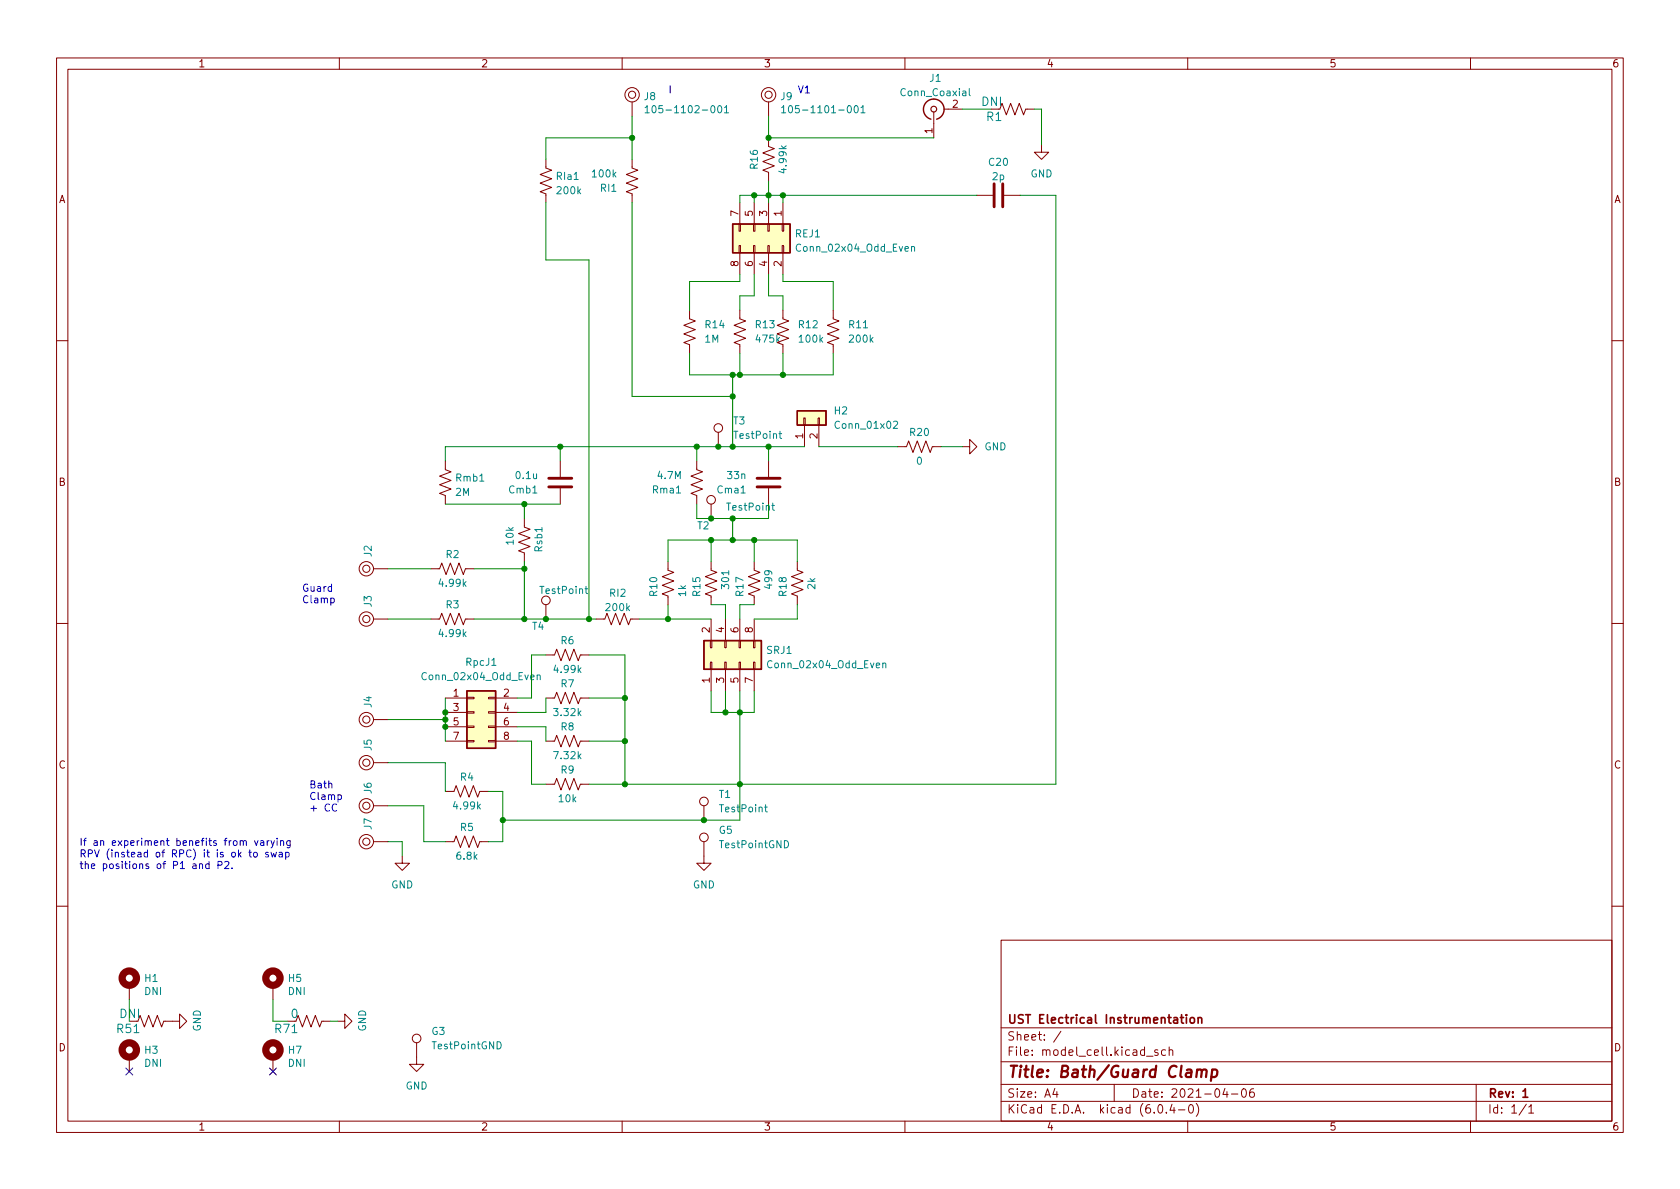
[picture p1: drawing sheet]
<svg xmlns="http://www.w3.org/2000/svg" width="297mm" height="210mm" viewBox="0 0 297 210" stroke-linecap="round" stroke-linejoin="round" font-family="sans-serif">
<g fill="none" stroke="#840000" stroke-width=".18">
<path d="M10 10.2h277v190.1h-277zM12 12.2h273v186.1h-273zM60 10.2v2M110 10.2v2M111.8 18v2.6M135.9 18v2.6M160 10.2v2M165.1 19.8v4.6M166.9 19.3h3.3M176.8 19.3l.4-1 .7 2 .8-2 .8 2 .7-2 .8 2 .4-1h1.5M210 10.2v2M260 10.2v2"/>
<path d="M96.5 28.2v1.5l1 .4-2 .8 2 .7-2 .8 2 .7-2 .8 1 .4v1.5M111.8 28.2v1.5l1 .4-2.1 .8 2.1 .7-2.1 .8 2.1 .7-2.1 .8 1.1 .4v1.5M130.7 39.6h.2v1.3h-.2zM130.8 35.8v3.8M133.2 39.6h.3v1.3h-.3zM133.3 35.8v3.8M135.8 39.6h.2v1.3h-.2zM135.9 24.4v1.5l1 .4-2 .7 2 .8-2 .8 2 .7-2 .8 1 .4v1.5M135.9 35.8v3.8M138.3 39.6h.3v1.3h-.3zM138.4 35.8v3.8M172.7 34.5h2.8"/>
<path d="M177.5 34.5h2.8M184.1 25.6v1.3h1.3l-1.3 1.3-1.2-1.3h1.2M121.9 54.9v1.5l1 .4-2 .7 2 .8-2 .7 2 .8-2 .8 1 .4v1.5M130.7 43.4h.2v1.3h-.2zM130.8 54.9v1.5l1 .4-2 .7 2 .8-2 .7 2 .8-2 .8 1 .4v1.5M130.8 44.7v3.8M133.2 43.4h.3v1.3h-.3zM133.3 44.7v3.8M135.8 43.4h.2v1.3h-.2zM135.9 44.7v3.8M138.3 43.4h.3v1.3h-.3zM138.4 54.9v1.5l1 .4-2 .7 2 .8-2 .7 2 .8-2 .8 1 .4v1.5"/>
<path d="M138.4 44.7v3.8M147.3 54.9v1.5l1 .4-2 .7 2 .8-2 .7 2 .8-2 .8 1 .4v1.5M10 60.2h2M127 76.4v2.6M142.1 73.9h.3v1.3h-.3zM142.2 75.2v3.8M144.7 73.9h.2v1.3h-.2zM144.8 75.2v3.8M158.7 79h1.6l.4-1 .7 2 .8-2 .7 2 .8-2 .8 2 .3-1h1.6M170.2 79h1.2v-1.3l1.3 1.3-1.3 1.3v-1.3M285 60.2h2M78.7 81.5v1.6l1.1 .3-2.1 .8 2.1 .8-2.1 .7 2.1 .8-2.1 .7 1 .4v1.5"/>
<path d="M92.7 91.7v1.5l1 .4-2 .8 2 .7-2 .8 2 .7-2 .8 1 .4v1.5M99.1 81.5v2.8M99.1 86.4v2.7M118.1 99.3v1.5l1 .4-2 .8 2 .7-2 .8 2 .8-2 .7 1 .4v1.5M123.2 81.5v1.6l1 .3-2 .8 2 .8-2 .7 2 .8-2 .7 1 .4v1.5M125.7 99.3v1.5l1 .4-2 .8 2 .7-2 .8 2 .8-2 .7 1 .4v1.5M125.7 89.1v2.6M133.3 99.3v1.5l1.1 .4-2.1 .8 2.1 .7-2.1 .8 2.1 .8-2.1 .7 1 .4v1.5M135.9 81.5v2.8M135.9 86.4v2.7M141 99.3v1.5l1 .4-2 .8 2 .7-2 .8 2 .8-2 .7 1 .4v1.5M10 110.2h2"/>
<path d="M66 100.6h2.6M66 109.5h2.6M76.2 109.5h1.5l.4-1 .8 2 .7-2 .8 2 .8-2 .7 2 .4-1h1.5M76.2 100.6h1.5l.4-1 .8 2 .7-2 .8 2 .8-2 .7 2 .4-1h1.5M96.5 115.8h1.5l.4-1 .8 2 .7-2 .8 2 .8-2 .7 2 .4-1h1.5M96.5 106.9v2.6M105.4 109.5h1.5l.4-1 .8 2 .7-2 .8 2 .8-2 .7 2 .4-1h1.5M125.6 117.1h.3v1.3h-.3zM125.6 113.3h.3v1.2h-.3zM125.7 109.5v3.8M125.7 118.4v3.8M128.1 117.1h.3v1.3h-.3z"/>
<path d="M128.1 113.3h.3v1.2h-.3zM128.3 109.5v3.8M128.3 118.4v3.8M130.7 117.1h.2v1.3h-.2zM130.7 113.3h.2v1.2h-.2zM130.8 109.5v3.8M130.8 118.4v3.8M133.2 117.1h.3v1.3h-.3zM133.2 113.3h.3v1.2h-.3zM133.3 109.5v3.8M133.3 118.4v3.8M285 110.2h2"/>
<path d="M66 127.2h2.6M66 134.9h2.6M78.7 139.9h1.6l.3-1 .8 2.1 .8-2.1 .7 2.1 .8-2.1 .8 2.1 .3-1.1h1.6M78.7 131.1h3.8M78.7 123.4h3.8M78.7 126h3.8M78.7 128.5h3.8M82.5 130.9h1.3v.3h-1.3zM82.5 128.4h1.3v.2h-1.3zM82.5 125.9h1.3v.2h-1.3zM82.5 123.3h1.3v.3h-1.3zM86.4 130.9h1.2v.3h-1.2z"/>
<path d="M86.4 128.4h1.2v.2h-1.2zM86.4 125.9h1.2v.2h-1.2zM86.4 123.3h1.2v.3h-1.2zM87.6 131.1h3.8M87.6 123.4h3.8M87.6 126h3.8M87.6 128.5h3.8M96.5 138.7h1.5l.4-1 .8 2 .7-2 .8 2 .8-2 .7 2 .4-1h1.5M96.5 131.1h1.5l.4-1.1 .8 2.1 .7-2.1 .8 2.1 .8-2.1 .7 2.1 .4-1h1.5M96.5 123.4h1.5l.4-1 .8 2.1 .7-2.1 .8 2.1 .8-2.1 .7 2.1 .4-1.1h1.5M66 142.5h2.6M66 148.8h2.6"/>
<path d="M71.1 151.4v1.2h1.3l-1.3 1.3-1.3-1.3h1.3M78.7 148.8h1.6l.3-1 .8 2.1 .8-2.1 .7 2.1 .8-2.1 .8 2.1 .3-1.1h1.6M124.5 148.8v3.8h1.2l-1.2 1.3-1.3-1.3h1.3M124.5 142.5v2.5M10 160.2h2M22.9 174.2v2.6M48.3 174.2v2.6M177 166.3h108v32h-108zM285 160.2h2M22.9 186.9v2.6M24.4 180.6l.4-1 .7 2 .8-2 .8 2 .7-2 .8 2 .4-1h2.7v-1.3l1.3 1.3-1.3 1.3v-1.3M48.3 186.9v2.6"/>
<path d="M52.3 180.6l.4-1 .8 2 .7-2 .8 2 .8-2 .7 2 .4-1h1.5M59.7 180.6h1.3v-1.3l1.2 1.3-1.2 1.3v-1.3M60 198.3v2M73.7 184.4v3.8h1.2l-1.2 1.3-1.3-1.3h1.3M110 198.3v2M160 198.3v2M177 194.8h108M177 191.8h108M177 187.8h108M177 181.8h108M186.5 192.5l-.4 1h1M186.9 193v1"/>
<path d="M187.6 182.4l-1.3 1.9M197 191.8v3M202.7 186.8h1.2M204.7 185.7l-.3-.1-.3 .2 .1 .3 .5 .1v.4h-.6M204.9 195.4l.2-.1a.81 .81 0 0 1 .6 .7 .81 .81 0 0 1-.3 .8h-.2a.81 .81 0 0 1-.6-.6 .81 .81 0 0 1 .3-.8zM206.1 185.7l-.5-.1-.2 .3v.4l.1 .3h.6M206.2 196.7v.1M206.7 185.8l.2-.2 .4 .1 .1 .9M206.7 185.1v1.5M207.2 195.3l-.3 1h.9M207.6 195.8v1M208.4 196.3h1.1"/>
<path d="M210 198.3v2M210.4 195.4l.1-.1a.81 .81 0 0 1 .6 .7 .81 .81 0 0 1-.3 .8h-.2a.81 .81 0 0 1-.5-.6 .81 .81 0 0 1 .3-.8zM211.5 195.1a1.72 1.72 0 0 1 0 2.3M216.6 192.5l-.4 1h.9M216.9 193v1M217.7 193.5h1.2M219.7 192.6l.2-.1a.81 .81 0 0 1 .5 .7 .81 .81 0 0 1-.3 .8h-.1a.81 .81 0 0 1-.6-.6 .81 .81 0 0 1 .3-.8zM221.6 192.5a.59 .59 0 0 0-.7 .7v.5l.2 .3h.4l.2-.1 .1-.5-.2-.2-.4-.1-.3 .3M260 198.3v2M261 191.8v6.5M269.9 195.3l-1.3 1.9M270.3 195.8l.4-.5v1.5"/>
<path d="M270.3 196.8h.9"/>
<circle cx="111.8" cy="16.8" r=".63"/>
<circle cx="111.8" cy="16.8" r="1.27"/>
<circle cx="135.9" cy="16.8" r=".63"/>
<circle cx="135.9" cy="16.8" r="1.27"/>
<circle cx="127" cy="75.7" r=".76"/>
<circle cx="125.7" cy="88.4" r=".76"/>
<circle cx="64.8" cy="109.5" r=".63"/>
<circle cx="64.8" cy="100.6" r=".63"/>
<circle cx="64.8" cy="109.5" r="1.27"/>
<circle cx="64.8" cy="100.6" r="1.27"/>
<circle cx="96.5" cy="106.2" r=".76"/>
<circle cx="64.8" cy="127.2" r=".63"/>
<circle cx="64.8" cy="134.9" r=".63"/>
<circle cx="64.8" cy="127.2" r="1.27"/>
<circle cx="64.8" cy="134.9" r="1.27"/>
<circle cx="64.8" cy="142.5" r=".63"/>
<circle cx="64.8" cy="148.8" r=".63"/>
<circle cx="64.8" cy="142.5" r="1.27"/>
<circle cx="64.8" cy="148.8" r="1.27"/>
<circle cx="124.5" cy="148.1" r=".76"/>
<circle cx="124.5" cy="141.7" r=".76"/>
<circle cx="73.7" cy="183.6" r=".76"/>
</g>
<path d="M208.7 179.9h.6M208.9 179.4v1.3l.4 .2M209.8 179.4v.2M209.8 179.9v1M211.8 179.9v1M210.5 180.1l.2-.2 .4 .2 .1 .5-.1 .3h-.4l-.2-.1zM211.8 180.1l.3-.2 .3 .1 .1 .9M269.3 193l.4-.5v1.5M269.3 194h.8" fill="none" stroke="#840000" stroke-width=".3"/>
<path d="M211.7 189.3a.49 .49 0 0 1 .8 .1l-.1 1.1M211.7 189.1l-.2 1.4M212.5 189.4a.5 .5 0 0 1 .8-.2l-.1 1.3M214.3 189.2l.2-.1 .6 .1 .2 .3-.1 .6a.66 .66 0 0 1-1 .3M214.3 189.1l-.2 2" fill="none" stroke="#840000" stroke-width=".4"/>
<g fill="none" stroke="#008484" stroke-width=".18">
<path d="M114.1 19l.3-.3v1.2M114.1 19.9h.7M115.4 18.8l.2-.1a.68 .68 0 0 1 .4 .6 .68 .68 0 0 1-.4 .6l-.2-.1-.1-.3zM127 18.8l.2-.1a.68 .68 0 0 1 .4 .6 .68 .68 0 0 1-.4 .6l-.2-.1-.1-.3zM128.1 19l.4-.3v1.2M128.1 19.9h.7M138.2 19l.4-.3v1.2M138.2 19.9h.7M139.5 18.8l.2-.1a.68 .68 0 0 1 .4 .6 .68 .68 0 0 1-.4 .6l-.2-.1-.1-.3zM151.1 18.8l.2-.1a.68 .68 0 0 1 .5 .6 .68 .68 0 0 1-.5 .6l-.2-.1-.1-.3zM152.2 19l.4-.3v1.2M152.2 19.9h.7"/>
<path d="M171.4 15.7v1.1l.2 .1M161.2 43.7l.1-.1h.3l.1 .8M161.2 43.6v.8M137.7 76.7h.5M137.9 76.3v1l.3 .2M158 74.6l.5-.1 .2 .3-.8 1h.8M136.5 89.4h.4M136.6 89v1l.3 .2M95 119.5l.2-.1h.3v.8M95 119.4v.8M103.4 104.1h.5M103.6 103.7v1.1l.3 .2"/>
<path d="M156.1 117.4l.2-.2 .3 .1v.8M156.1 117.2v.9M135.2 142.7h.5M135.4 142.3v1.1l.3 .2M138.7 148.7a.64 .64 0 0 1 .7 .6 .64 .64 0 0 1-.7 .6zM87.9 184.2a.64 .64 0 0 1 .7 .6 .64 .64 0 0 1-.7 .7z"/>
</g>
<g fill="none" stroke="#840000" stroke-width="1.3">
<circle cx="22.9" cy="173" r="1.27"/>
<circle cx="48.3" cy="173" r="1.27"/>
<circle cx="22.9" cy="185.7" r="1.27"/>
<circle cx="48.3" cy="185.7" r="1.27"/>
</g>
<path d="M175.8 32.5v4.1M177.3 32.5v4.1M97 84.6h4.1M97 86.1h4.1M133.9 84.6h4M133.9 86.1h4" fill="none" stroke="#840000" stroke-width=".51"/>
<g fill="#ffffc2" stroke="#ffffc2" stroke-width=".18">
<path d="M141 72.6h5v2.6h-5z"/>
<path d="M124.5 113.3h10.1v5.1h-10.1z"/>
<path d="M82.5 122.2h5.1v10.1h-5.1z"/>
<path d="M129.5 39.6h10.2v5.1h-10.2z"/>
</g>
<path d="M129.5 39.6h10.2v5.1h-10.2zM164.6 21.1a1.81 1.81 0 0 1-1-2.8 1.81 1.81 0 0 1 3 0 1.81 1.81 0 0 1-1 2.8M141 72.6h5v2.6h-5zM124.5 113.3h10.1v5.1h-10.1zM82.5 122.2h5.1v10.1h-5.1z" fill="none" stroke="#840000" stroke-width=".25"/>
<circle cx="165.1" cy="19.3" r=".51" fill="none" stroke="#840000" stroke-width=".2"/>
<g fill="none" stroke="#0000c2" stroke-width=".18">
<path d="M58.5 105.8h.4l.2 .2-.1 .5h-.5M35.3 152.9l.2-.1h.3v.8M37 152.8h-.4l-.2 .2 .1 .5h.5M37 152.3v1.3M38.5 153l.6-.1 .2-.1-.1-.4-.7-.1v1.3M39.7 152.4l.5-.1 .3 .4-.8 .9h.8M41 153.5v.1M44 150.7h.5M44.2 150.3v1.1l.3 .2M44.9 150.8l.4-.1 .2 .2v.4l-.2 .3-.4-.1-.1-.2zM45 148.7l.3 .8 .3-.8M46.1 148.7h.5v.8"/>
<path d="M46.6 149h-.4l-.2 .2 .2 .3 .4-.1M47.2 148.7v.8M47.4 150.8l-.3-.1-.2 .2 .1 .2 .4 .1v.3h-.5M47.6 148.7l-.4 .2M47.9 150.7l.3 .9 .2-.7 .2 .7 .3-.9M47.9 148.7l.3 .8M48.5 148.7l-.4 1.1-.2 .1M49 148.2v.2M49 148.7v.8M49.4 150.8h.4l.1 .8M49.6 148.8l.2-.1h.3l.1 .8M49.6 148.7v.8"/>
<path d="M49.9 151l-.4 .1-.2 .2 .2 .3 .4-.1M50.5 150.8l.4-.1 .2 .2-.1 .6h-.5M50.5 150.7v1.3M51.3 148.7v1l-.2 .2h-.3M51.3 148.7h-.4l-.2 .2 .1 .5h.5M59.5 142.3a.6 .6 0 0 0-.8 .4 .6 .6 0 0 0 .6 .7l.2-.1M59.8 140.6l.3-.1 .3 .3-.1 .5h-.5"/>
</g>
<g fill="none" stroke="#008400" stroke-width=".18">
<path d="M170.2 19.3h5.1M182.9 19.3h1.2v6.3M96.5 35.8v10.2h7.6v63.5M111.8 20.6v7.6M111.8 35.8v34.3h17.7M111.8 24.4h-15.3v3.8M133.3 34.5v1.3M135.9 20.6v3.8h29.2M135.9 32v3.8M138.4 34.5v1.3M172.7 34.5h-41.9v1.3M180.3 34.5h6.4v104.2h-82.6"/>
<path d="M130.8 48.5v1.3h-8.9v5.1M133.3 48.5v3.8h-2.5v2.6M135.9 48.5v3.8h2.5v2.6M138.4 48.5v1.3h8.9v5.1M99.1 79v2.5M121.9 62.5v3.8h25.4v-3.8M123.2 79v2.5M129.5 66.3v12.7M130.8 62.5v3.8M135.9 79v2.5M138.4 62.5v3.8M142.2 79h-63.5v2.5"/>
<path d="M144.8 79h13.9M166.4 79h3.8M78.7 89.1h20.4M92.7 89.1v2.6M92.7 99.3v10.2M118.1 99.3v-3.8h22.9v3.8M123.2 89.1v2.6h12.7v-2.6M125.7 95.5v3.8M129.5 91.7v3.8M133.3 95.5v3.8M68.6 109.5h7.6M68.6 100.6h7.6"/>
<path d="M83.8 109.5h21.6M83.8 100.6h8.9M96.5 115.8h-2.5v7.6h-2.6M104.1 115.8h6.4v22.9M113 109.5h12.7M118.1 106.9v2.6M125.7 106.9h2.6v2.6M133.3 106.9h-2.5v2.6M141 106.9v2.6h-7.7M68.6 134.9h10.1v5M68.6 127.2h10.1M78.7 123.4v7.7"/>
<path d="M86.4 139.9h2.5v8.9h-2.5M91.4 128.5h5.1v2.6M91.4 131.1h2.6v7.6h2.5M96.5 123.4v2.6h-5.1M104.1 131.1h6.4M104.1 123.4h6.4M125.7 122.2v3.8h7.6v-3.8M128.3 122.2v3.8M130.8 122.2v22.8h-41.9M68.6 148.8h2.5v2.6M68.6 142.5h6.3v6.3h3.8M22.9 176.8v3.8"/>
<path d="M48.3 176.8v3.8M58.4 180.6h1.3"/>
</g>
<path d="M22.3 188.9l1.2 1.2M23.5 188.9l-1.2 1.2M47.7 188.9l1.2 1.2M48.9 188.9l-1.2 1.2" fill="none" stroke="#000084" stroke-width=".18"/>
<g fill="#008400" stroke="#008400" stroke-width=".18">
<circle cx="92.7" cy="109.5" r=".46"/>
<circle cx="96.5" cy="109.5" r=".46"/>
<circle cx="130.8" cy="126" r=".46"/>
<circle cx="128.3" cy="126" r=".46"/>
<circle cx="110.5" cy="138.7" r=".46"/>
<circle cx="130.8" cy="138.7" r=".46"/>
<circle cx="124.5" cy="145" r=".46"/>
<circle cx="110.5" cy="123.4" r=".46"/>
<circle cx="138.4" cy="66.3" r=".46"/>
<circle cx="138.4" cy="34.5" r=".46"/>
<circle cx="135.9" cy="34.5" r=".46"/>
<circle cx="99.1" cy="79" r=".46"/>
<circle cx="125.7" cy="95.5" r=".46"/>
<circle cx="104.1" cy="109.5" r=".46"/>
<circle cx="92.7" cy="89.1" r=".46"/>
<circle cx="92.7" cy="100.6" r=".46"/>
<circle cx="118.1" cy="109.5" r=".46"/>
<circle cx="129.5" cy="95.5" r=".46"/>
<circle cx="127" cy="79" r=".46"/>
<circle cx="123.2" cy="79" r=".46"/>
<circle cx="129.5" cy="79" r=".46"/>
<circle cx="133.3" cy="34.5" r=".46"/>
<circle cx="135.9" cy="24.4" r=".46"/>
<circle cx="111.8" cy="24.4" r=".46"/>
<circle cx="125.7" cy="91.7" r=".46"/>
<circle cx="110.5" cy="131.1" r=".46"/>
<circle cx="78.7" cy="127.2" r=".46"/>
<circle cx="78.7" cy="126" r=".46"/>
<circle cx="78.7" cy="128.5" r=".46"/>
<circle cx="129.5" cy="70.1" r=".46"/>
<circle cx="129.5" cy="66.3" r=".46"/>
<circle cx="130.8" cy="66.3" r=".46"/>
<circle cx="133.3" cy="95.5" r=".46"/>
<circle cx="129.5" cy="91.7" r=".46"/>
<circle cx="135.9" cy="79" r=".46"/>
<circle cx="88.9" cy="145" r=".46"/>
</g>
<text font-size="2.8" fill="#840000" x="178" y="190.6">Title: Bath/Guard Clamp</text>
<g font-size="2.1" fill="#008484">
<text x="173.6" y="18.7">DNI</text>
<text x="174.5" y="21.4">R1</text>
<text x="20.8" y="182.7">R51</text>
<text x="21.2" y="180">DNI</text>
<text x="51.5" y="180">0</text>
</g>
<text font-size="2.1" fill="#008400" x="48.7" y="182.7">R71</text>
<g font-size="2.1" fill="#840000">
<text x="178" y="184">Sheet: /</text>
<text x="178" y="181">UST Electrical Instrumentation</text>
<text x="178" y="186.7">File: model_cell.kicad_sch</text>
<text x="178" y="196.9">KiCad E.D.A. kicad (6.0.4-0)</text>
<text x="178" y="194.1">Size: A4</text>
<text x="200" y="194.1">Date: 2021-04-06</text>
<text x="263" y="194.1">Rev: 1</text>
<text x="263" y="196.9">Id: 1/1</text>
</g>
<g font-size="1.8" fill="#840000">
<text x="35" y="11.9">1</text>
<text x="85" y="11.9">2</text>
<text x="135" y="11.9">3</text>
<text x="185" y="11.9">4</text>
<text x="235" y="11.9">5</text>
<text x="285" y="11.9">6</text>
<text x="164.8" y="23.6" transform="rotate(-90 164.8 23.6)">1</text>
<text x="168.4" y="19">2</text>
<text x="10.3" y="35.9">A</text>
<text x="285.3" y="35.9">A</text>
<text x="130.6" y="38.2" transform="rotate(-90 130.6 38.2)">7</text>
<text x="133.1" y="38.2" transform="rotate(-90 133.1 38.2)">5</text>
<text x="135.6" y="38.2" transform="rotate(-90 135.6 38.2)">3</text>
<text x="138.2" y="38.2" transform="rotate(-90 138.2 38.2)">1</text>
<text x="130.6" y="47.1" transform="rotate(-90 130.6 47.1)">8</text>
<text x="133.1" y="47.1" transform="rotate(-90 133.1 47.1)">6</text>
<text x="135.6" y="47.1" transform="rotate(-90 135.6 47.1)">4</text>
<text x="138.2" y="47.1" transform="rotate(-90 138.2 47.1)">2</text>
<text x="142" y="77.6" transform="rotate(-90 142 77.6)">1</text>
<text x="144.5" y="77.6" transform="rotate(-90 144.5 77.6)">2</text>
<text x="10.3" y="85.9">B</text>
<text x="285.3" y="85.9">B</text>
<text x="125.5" y="111.9" transform="rotate(-90 125.5 111.9)">2</text>
<text x="128" y="111.9" transform="rotate(-90 128 111.9)">4</text>
<text x="130.6" y="111.9" transform="rotate(-90 130.6 111.9)">6</text>
<text x="133.1" y="111.9" transform="rotate(-90 133.1 111.9)">8</text>
<text x="80.2" y="123.2">1</text>
<text x="80.2" y="125.7">3</text>
<text x="89" y="123.2">2</text>
<text x="89" y="125.7">4</text>
<text x="125.5" y="120.8" transform="rotate(-90 125.5 120.8)">1</text>
<text x="128" y="120.8" transform="rotate(-90 128 120.8)">3</text>
<text x="130.6" y="120.8" transform="rotate(-90 130.6 120.8)">5</text>
<text x="133.1" y="120.8" transform="rotate(-90 133.1 120.8)">7</text>
<text x="80.2" y="128.3">5</text>
<text x="80.2" y="130.8">7</text>
<text x="89" y="128.3">6</text>
<text x="89" y="130.8">8</text>
<text x="10.3" y="135.9">C</text>
<text x="285.3" y="135.9">C</text>
<text x="10.3" y="185.9">D</text>
<text x="285.3" y="185.9">D</text>
<text x="35" y="199.9">1</text>
<text x="85" y="199.9">2</text>
<text x="135" y="199.9">3</text>
<text x="185" y="199.9">4</text>
<text x="235" y="199.9">5</text>
<text x="285" y="199.9">6</text>
</g>
<g font-size="1.8" fill="#008484">
<text x="113.9" y="17.7">J8</text>
<text x="138.1" y="17.7">J9</text>
<text x="159.5" y="17">Conn_Coaxial</text>
<text x="164.4" y="14.5">J1</text>
<text x="115.9" y="20">105-1102-001</text>
<text x="140.1" y="20">105-1101-001</text>
<text x="134" y="29.8" transform="rotate(-90 134 29.8)">R16</text>
<text x="174.9" y="29.3">C20</text>
<text x="98.5" y="31.8">RIa1</text>
<text x="98.6" y="34.3">200k</text>
<text x="104.8" y="31.4">100k</text>
<text x="106.2" y="33.9">RI1</text>
<text x="139.1" y="30.4" transform="rotate(-90 139.1 30.4)">4.99k</text>
<text x="175.5" y="31.9">2p</text>
<text x="182.2" y="31.4">GND</text>
<text x="140.6" y="42">REJ1</text>
<text x="141.2" y="44.5">Conn_02x04_Odd_Even</text>
<text x="124.8" y="58">R14</text>
<text x="133.7" y="58">R13</text>
<text x="141.3" y="58">R12</text>
<text x="150.2" y="58">R11</text>
<text x="124.6" y="60.6">1M</text>
<text x="133.8" y="60.6">475k</text>
<text x="141.4" y="60.6">100k</text>
<text x="150.3" y="60.6">200k</text>
<text x="129.7" y="75.1">T3</text>
<text x="129.9" y="77.6">TestPoint</text>
<text x="147.5" y="73.3">H2</text>
<text x="148" y="75.8">Conn_01x02</text>
<text x="160.9" y="77.1">R20</text>
<text x="162.1" y="82.2">0</text>
<text x="174" y="79.6">GND</text>
<text x="80.6" y="87.7">2M</text>
<text x="80.7" y="85.1">Rmb1</text>
<text x="90.1" y="87.2">Cmb1</text>
<text x="91.3" y="84.7">0.1u</text>
<text x="115.5" y="87.2">Rma1</text>
<text x="116.4" y="84.7">4.7M</text>
<text x="126.9" y="87.2">Cma1</text>
<text x="128.7" y="84.7">33n</text>
<text x="123.3" y="93.6">T2</text>
<text x="128.7" y="90.3">TestPoint</text>
<text x="65.7" y="98.4" transform="rotate(-90 65.7 98.4)">J2</text>
<text x="78.9" y="98.7">R2</text>
<text x="90.8" y="96.2" transform="rotate(-90 90.8 96.2)">10k</text>
<text x="95.9" y="97.5" transform="rotate(-90 95.9 97.5)">Rsb1</text>
<text x="65.7" y="107.3" transform="rotate(-90 65.7 107.3)">J3</text>
<text x="77.8" y="103.8">4.99k</text>
<text x="78.9" y="107.6">R3</text>
<text x="95.7" y="105">TestPoint</text>
<text x="107.8" y="105.5">RI2</text>
<text x="116.2" y="105.4" transform="rotate(-90 116.2 105.4)">R10</text>
<text x="121.3" y="105.4" transform="rotate(-90 121.3 105.4)">1k</text>
<text x="123.8" y="105.4" transform="rotate(-90 123.8 105.4)">R15</text>
<text x="128.9" y="104" transform="rotate(-90 128.9 104)">301</text>
<text x="131.4" y="105.4" transform="rotate(-90 131.4 105.4)">R17</text>
<text x="136.5" y="104" transform="rotate(-90 136.5 104)">499</text>
<text x="139.1" y="105.4" transform="rotate(-90 139.1 105.4)">R18</text>
<text x="144.1" y="104.2" transform="rotate(-90 144.1 104.2)">2k</text>
<text x="77.8" y="112.6">4.99k</text>
<text x="94.1" y="111.4">T4</text>
<text x="99.2" y="113.9">R6</text>
<text x="107.3" y="108.1">200k</text>
<text x="82.4" y="117.7">RpcJ1</text>
<text x="98.1" y="119">4.99k</text>
<text x="135.6" y="115.6">SRJ1</text>
<text x="136.1" y="118.2">Conn_02x04_Odd_Even</text>
<text x="65.7" y="125.1" transform="rotate(-90 65.7 125.1)">J4</text>
<text x="75" y="120.3">Conn_02x04_Odd_Even</text>
<text x="99.2" y="121.5">R7</text>
<text x="98.1" y="126.6">3.32k</text>
<text x="99.2" y="129.2">R8</text>
<text x="65.7" y="132.7" transform="rotate(-90 65.7 132.7)">J5</text>
<text x="98.1" y="134.2">7.32k</text>
<text x="99.2" y="136.8">R9</text>
<text x="65.7" y="140.3" transform="rotate(-90 65.7 140.3)">J6</text>
<text x="80.3" y="143.1">4.99k</text>
<text x="81.4" y="138">R4</text>
<text x="98.9" y="141.9">10k</text>
<text x="127.1" y="141.1">T1</text>
<text x="127.4" y="143.6">TestPoint</text>
<text x="65.7" y="146.7" transform="rotate(-90 65.7 146.7)">J7</text>
<text x="81.4" y="146.9">R5</text>
<text x="127.1" y="147.4">G5</text>
<text x="127.4" y="150">TestPointGND</text>
<text x="80.8" y="152">6.8k</text>
<text x="69.2" y="157.1">GND</text>
<text x="122.5" y="157.1">GND</text>
<text x="25.6" y="173.6">H1</text>
<text x="51" y="173.6">H5</text>
<text x="25.6" y="175.9">DNI</text>
<text x="51" y="175.9">DNI</text>
<text x="35.5" y="182.4" transform="rotate(-90 35.5 182.4)">GND</text>
<text x="64.7" y="182.4" transform="rotate(-90 64.7 182.4)">GND</text>
<text x="76.3" y="183">G3</text>
<text x="76.6" y="185.5">TestPointGND</text>
<text x="25.6" y="188.6">DNI</text>
<text x="25.6" y="186.3">H3</text>
<text x="51" y="188.6">DNI</text>
<text x="51" y="186.3">H7</text>
<text x="71.7" y="192.7">GND</text>
</g>
<g font-size="1.8" fill="#0000c2">
<text x="118.1" y="16.5">I</text>
<text x="141" y="16.5">V1</text>
<text x="53.3" y="104.6">Guard</text>
<text x="53.3" y="106.7">Clamp</text>
<text x="54.6" y="139.4">Bath</text>
<text x="54.6" y="141.5">Clamp</text>
<text x="54.6" y="143.5">+ CC</text>
<text x="14" y="149.6">If an experiment benefits from varying</text>
<text x="14" y="151.6">RPV (instead of RPC) it is ok to swap</text>
<text x="14" y="153.7">the positions of P1 and P2.</text>
</g>
</svg>
